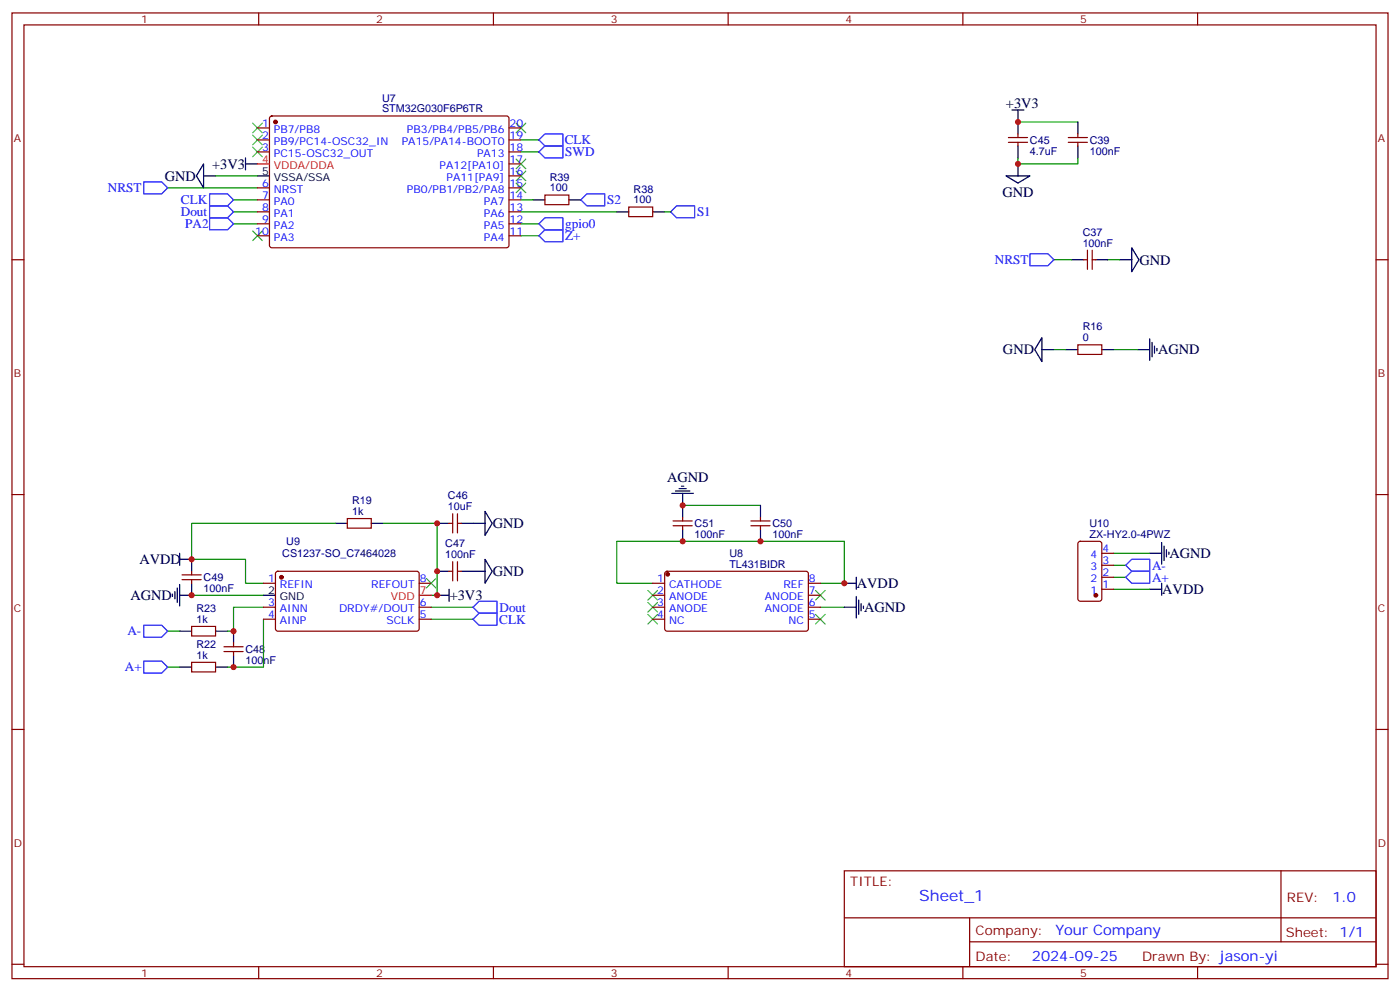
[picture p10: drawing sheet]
<svg xmlns="http://www.w3.org/2000/svg" width="412mm" height="292mm" viewBox="0 0 412 292" stroke-linecap="round" stroke-linejoin="round" font-family="sans-serif">
<g fill="none" stroke="#870000" stroke-width=".35">
<path d="M3.5 3.8h405.4v284.3h-405.4zM7.1 7.3h398.2v277.3h-398.2zM76.2 3.8v3.5M145.3 3.8v3.5M214.5 3.8v3.5M283.6 3.8v3.5M352.8 3.8v3.5M75.8 37.7h3.6M79.6 34.4l.5-.3 69.4 .1 .4 .7v37.6l-.7 .5-69.4-.1-.4-.7v-37.3zM149.9 37.7h3.6M299.9 39.4v1.1M317.5 39.4v1.1"/>
<path d="M75.8 41.2h3.6M75.8 44.7h3.6M75.8 55.3h3.6M75.8 58.8h3.6M149.9 41.2h3.6M149.9 44.7h3.6M149.9 55.3h3.6M149.9 58.8h3.6M149.9 51.8h3.6M149.9 48.3h3.6M160.5 57.4h7.1v2.9h-7.1zM297 40.5h5.7"/>
<path d="M297 41.9h5.7M299.9 41.9v1.1M314.7 40.5h5.6M314.7 41.9h5.6M317.5 41.9v1.1M3.5 76.5h3.6M75.8 62.4h3.6M75.8 65.9h3.6M75.8 69.4h3.6M149.9 62.4h3.6M149.9 65.9h3.6M149.9 69.4h3.6"/>
<path d="M185.2 61h7.1v2.8h-7.1zM319.3 76.5h1M320.3 73.7v5.6M321.7 76.5h1.1M321.7 73.7v5.6M405.3 76.5h3.6M317.5 101.5h7.1v2.9h-7.1zM3.5 145.6h3.6M102.3 152.7h7.1v2.8h-7.1zM132.3 154.1h1M133.3 151.3v5.6M134.8 151.3v5.6"/>
<path d="M134.8 154.1h1M198.3 154.8h5.6M198.3 153.4h5.6M201.1 152.3v1.1M201.1 154.8v1.1M221.2 154.8h5.6M221.2 153.4h5.6M224 152.3v1.1M224 154.8v1.1M317.7 159.6l.5-.2h5.6l.7 .4 .1 16.5-.5 .7h-5.9l-.6-.4-.1-16.5zM405.3 145.6h3.6M53.6 170.7h5.7"/>
<path d="M53.6 169.3h5.7M56.4 168.2v1.1M56.4 170.7v1M77.6 171.7h3.5M77.6 178.8h3.5M81.4 168.4l.4-.2 41.2 .1 .5 .6-.1 16.5-.6 .4h-41.2l-.5-.7v-16.2zM123.5 171.7h3.5M123.5 178.8h3.5M132.3 168.2h1M133.3 165.4v5.6M134.8 165.4v5.6M134.8 168.2h1"/>
<path d="M192.3 171.7h3.5M192.3 175.3h3.5M192.3 178.8h3.5M196 168.4l.5-.2 41.2 .1 .4 .6v16.5l-.7 .4h-41.2l-.4-.7v-16.2zM238.1 171.7h3.6M238.1 175.3h3.6M238.1 178.8h3.6M324.6 173.5h3.5M324.6 170h3.5M324.6 166.4h3.5M324.6 162.9h3.5M56.4 195h7.1v2.8h-7.1z"/>
<path d="M56.4 184.4h7.1v2.9h-7.1zM66 191.8h5.6M66 190.4h5.6M68.8 189.4v1M68.8 191.8v1.1M77.6 182.3h3.5M123.5 182.3h3.5M192.3 182.3h3.5M238.1 182.3h3.6M3.5 214.8h3.6M405.3 214.8h3.6M248.7 256.4h156.6v28.2h-156.6z"/>
<path d="M377.3 256.4v20.9M248.7 270.2h156.5M285.6 277.3h119.6M285.6 270.2v14.2M3.5 283.9h3.6M76.2 284.6v3.5M145.3 284.6v3.5M214.5 284.6v3.5M283.6 284.6v3.5M352.8 284.6v3.5M405.3 283.9h3.6"/>
</g>
<g fill="none" stroke="#3c3" stroke-width=".35">
<path d="M74.4 39.8l2.9 2.8M74.4 36.3l2.9 2.8M77.3 39.8l-2.9 2.8M77.3 36.3l-2.9 2.8M152 36.3l2.9 2.8M154.9 36.3l-2.9 2.8M74.4 43.3l2.9 2.8M77.3 43.3l-2.9 2.8M152 53.9l2.9 2.8M152 50.4l2.9 2.8M152 46.8l2.9 2.9M154.9 53.9l-2.9 2.8"/>
<path d="M154.9 50.4l-2.9 2.8M154.9 46.8l-2.9 2.9M74.4 68l2.9 2.8M77.3 68l-2.9 2.8M125.6 170.3l2.8 2.8M128.4 170.3l-2.8 2.8M190.9 177.4l2.8 2.8M190.9 173.8l2.8 2.9M193.7 177.4l-2.8 2.8M193.7 173.8l-2.8 2.9M240.2 173.8l2.9 2.9M243.1 173.8l-2.9 2.9"/>
<path d="M190.9 180.9l2.8 2.8M193.7 180.9l-2.8 2.8M240.2 180.9l2.9 2.8M243.1 180.9l-2.9 2.8"/>
</g>
<g fill="none" stroke="#008700" stroke-width=".35">
<path d="M299.9 35.9h17.6M49.4 55.3h26.4M63.5 51.8h12.3M68.8 58.8h7M153.5 58.8h3.5M153.5 41.2h5.2M153.5 44.7h5.2M299.9 46.5v1.8h17.6v-1.8M68.8 65.9h7M68.8 62.4h7M153.5 69.4h5.2M153.5 65.9h5.2"/>
<path d="M153.5 62.4h28.2M195.8 62.4h1.8M310.4 76.5h5.3M326.3 76.5h3.5M310.4 102.9h3.6M328.1 102.9h7M98.8 154.1h-42.4v10.6h15.9v7h5.3M112.9 154.1h15.9v21.2h-1.8M201.1 148.8h22.9M56.4 175.3h21.2M77.6 178.8h-8.8v7h-1.8M127 178.8h12.3"/>
<path d="M192.3 171.7h-10.6v-12.3h67v12.3h-7M241.7 178.8h7M328.1 166.4h3.5M328.1 170h3.5M328.1 162.9h10.6M328.1 173.5h10.6M49.4 196.4h3.5M49.4 185.8h3.5M77.6 182.3v14.1h-10.6M127 182.3h12.3"/>
</g>
<g fill="none" stroke="#00f" stroke-width=".35">
<path d="M42.3 53.6h5.3l1.8 1.7-1.8 1.8h-5.3zM61.7 57.1h5.3l1.8 1.7-1.8 1.8h-5.3zM158.7 41.2l1.8-1.8h5.3v3.6h-5.3zM158.7 44.7l1.8-1.7h5.3v3.5h-5.3zM172.9 57.1h5.3v3.5h-5.3l-1.8-1.8zM61.7 60.6h5.3l1.8 1.8-1.8 1.7h-5.3zM61.7 64.1h5.3l1.8 1.8-1.8 1.8h-5.3zM158.7 65.9l1.8-1.8h5.3v3.6h-5.3zM158.7 69.4l1.8-1.7h5.3v3.5h-5.3zM197.6 62.4l1.7-1.8h5.3v3.5h-5.3zM303.4 74.7h5.3l1.7 1.8-1.7 1.7h-5.3zM139.3 178.8l1.8-1.8h5.3v3.6h-5.3z"/>
<path d="M331.6 170l1.8-1.8h5.3v3.5h-5.3zM333.4 164.7h5.3v3.5h-5.3l-1.8-1.8zM42.3 184.1h5.3l1.8 1.7-1.8 1.8h-5.3zM42.3 194.7h5.3l1.8 1.7-1.8 1.8h-5.3zM139.3 182.3l1.8-1.7h5.3v3.5h-5.3z"/>
</g>
<g fill="none" stroke="#000" stroke-width=".35">
<path d="M298.1 32.4h3.5M299.9 32.4v7M317.5 35.9v3.5M60 48.3v7l-2.1-3.5zM60 51.8h3.5M72.3 48.3h3.5M72.3 46.5v3.5M75.8 51.8h3.6M157 58.8h3.5M167.6 58.8h3.5M296.3 51.8h7.1l-3.5 2.1zM299.9 43v3.5"/>
<path d="M299.9 48.3v3.5M317.5 43v3.5M181.7 62.4h3.5M192.3 62.4h3.5M315.7 76.5h3.6M322.8 76.5h3.5M329.8 76.5h3.6M333.4 73l2.1 3.5-2.1 3.5zM306.9 99.4v7.1l-2.1-3.6zM338.7 99.8v6.3M306.9 102.9h3.5M314 102.9h3.5"/>
<path d="M324.6 102.9h3.5M335.1 102.9h3.6M339.4 100.8v4.3M340.1 101.9v2.1M340.8 102.6v.7M98.8 154.1h3.5M109.4 154.1h3.5M128.8 154.1h3.5M135.8 154.1h7.1M142.9 150.6l2.1 3.5-2.1 3.5zM197.9 145.3h6.4M199 144.6h4.2"/>
<path d="M200 143.9h2.1M200.7 143.2h.7M201.1 145.3v7M201.1 155.9v3.5M224 148.8v3.5M224 155.9v3.5M342.2 159.7v6.4M50.8 174.9v.7M51.5 174.2v2.1M52.2 173.1v4.3M52.9 164.7h3.5v3.5M52.9 162.9v3.5"/>
<path d="M52.9 172.1v6.3M56.4 171.7v3.6h-3.5M77.6 175.3h3.5M128.8 168.2h3.5M128.8 175.3h3.5M132.3 173.5v3.5M135.8 168.2h7.1M142.9 164.7l2.1 3.5-2.1 3.5zM248.7 178.8h3.5M248.7 171.7h3.5M252.2 170v3.5M252.2 175.6v6.4"/>
<path d="M252.9 176.7v4.2M253.6 177.7v2.1M254.4 178.4v.7M338.7 162.9h3.5M338.7 173.5h3.5M342.2 171.7v3.6M342.9 160.8v4.2M343.6 161.9v2.1M344.3 162.6v.7M52.9 196.4h3.5M52.9 185.8h3.5M63.5 196.4h3.5"/>
<path d="M63.5 185.8h3.5M68.8 185.8v3.6M68.8 192.9v3.5"/>
</g>
<g fill="#870000" stroke="#870000" stroke-width=".35">
<circle cx="81.1" cy="35.9" r=".53"/>
<circle cx="196.7" cy="169.1" r=".53"/>
<circle cx="82.9" cy="170" r=".53"/>
<circle cx="322.8" cy="175.3" r=".53"/>
</g>
<path d="M75.8 48.3h3.6M123.5 175.3h3.5" fill="none" stroke="#f00" stroke-width=".35"/>
<g fill="#c00">
<circle cx="299.9" cy="48.3" r=".88"/>
<circle cx="299.9" cy="35.9" r=".88"/>
<circle cx="128.8" cy="154.1" r=".88"/>
<circle cx="128.8" cy="168.2" r=".88"/>
<circle cx="128.8" cy="175.3" r=".88"/>
<circle cx="68.8" cy="185.8" r=".88"/>
<circle cx="68.8" cy="196.4" r=".88"/>
<circle cx="56.4" cy="175.3" r=".88"/>
<circle cx="56.4" cy="164.7" r=".88"/>
<circle cx="201.1" cy="148.8" r=".88"/>
<circle cx="224" cy="159.4" r=".88"/>
<circle cx="201.1" cy="159.4" r=".88"/>
<circle cx="248.7" cy="171.7" r=".88"/>
</g>
<text font-size="4.6" fill="#00f" x="270.8" y="265.4">Sheet_1</text>
<g font-size="4.2">
<text x="296.3" y="31.7">+3V3</text>
<text x="48.5" y="53.2">GND</text>
<text x="62.5" y="49.7">+3V3</text>
<text x="295.3" y="57.9">GND</text>
<text x="335.7" y="77.9">GND</text>
<text x="295.5" y="104.4">GND</text>
<text x="341.1" y="104.4">AGND</text>
<text x="196.5" y="142.1">AGND</text>
<text x="145.2" y="155.5">GND</text>
<text x="41.1" y="166.1">AVDD</text>
<text x="344.5" y="164.4">AGND</text>
<text x="145.2" y="169.6">GND</text>
<text x="252.4" y="173.2">AVDD</text>
<text x="38.4" y="176.7">AGND</text>
<text x="132.5" y="176.7">+3V3</text>
<text x="342.4" y="174.9">AVDD</text>
<text x="254.5" y="180.2">AGND</text>
</g>
<g font-size="4.2" fill="#00f">
<text x="392.5" y="265.7">1.0</text>
<text x="310.9" y="275.2">Your Company</text>
<text x="304" y="283">2024-09-25</text>
</g>
<g font-size="3.9" fill="#00f">
<text x="166.3" y="42.5">CLK</text>
<text x="166.5" y="46">SWD</text>
<text x="31.8" y="56.6">NRST</text>
<text x="53.3" y="63.6">Dout</text>
<text x="53.3" y="60.1">CLK</text>
<text x="178.9" y="60.2">S2</text>
<text x="205.3" y="63.7">S1</text>
<text x="54.6" y="67.1">PA2</text>
<text x="166.5" y="67.2">gpio0</text>
<text x="166.5" y="70.7">Z+</text>
<text x="293.1" y="77.7">NRST</text>
<text x="339.4" y="167.7">A-</text>
<text x="339.4" y="171.3">A+</text>
<text x="147.1" y="183.6">CLK</text>
<text x="147.1" y="180.1">Dout</text>
<text x="37.6" y="187.1">A-</text>
<text x="36.8" y="197.7">A+</text>
</g>
<g font-size="3.9" fill="#800">
<text x="250.5" y="261">TITLE:</text>
<text x="379.1" y="265.7">REV:</text>
<text x="287.4" y="275.2">Company:</text>
<text x="378.7" y="275.8">Sheet: 1/1</text>
<text x="287.4" y="282.9">Date:</text>
<text x="336.4" y="282.9">Drawn By: jason-yi</text>
</g>
<g font-size="3.2" fill="#800">
<text x="41.6" y="6.8">1</text>
<text x="110.8" y="6.8">2</text>
<text x="179.9" y="6.8">3</text>
<text x="249.1" y="6.8">4</text>
<text x="318.2" y="6.8">5</text>
<text x="4.1" y="41.9">A</text>
<text x="405.9" y="41.9">A</text>
<text x="4.1" y="111.1">B</text>
<text x="405.9" y="111.1">B</text>
<text x="4.1" y="180.2">C</text>
<text x="405.9" y="180.2">C</text>
<text x="4.1" y="249.3">D</text>
<text x="405.9" y="249.3">D</text>
<text x="41.6" y="287.6">1</text>
<text x="110.8" y="287.6">2</text>
<text x="179.9" y="287.6">3</text>
<text x="249.1" y="287.6">4</text>
<text x="318.2" y="287.6">5</text>
</g>
<g font-size="3.2" fill="#000080">
<text x="112.6" y="29.9">U7</text>
<text x="112.6" y="33.1">STM32G030F6P6TR</text>
<text x="303.4" y="45.5">4.7uF</text>
<text x="303.4" y="42.4">C45</text>
<text x="321" y="45.5">100nF</text>
<text x="321" y="42.4">C39</text>
<text x="161.9" y="53.3">R39</text>
<text x="161.9" y="56.4">100</text>
<text x="186.6" y="59.9">100</text>
<text x="186.6" y="56.8">R38</text>
<text x="318.9" y="69.4">C37</text>
<text x="318.9" y="72.6">100nF</text>
<text x="318.9" y="100.5">0</text>
<text x="318.9" y="97.3">R16</text>
<text x="103.7" y="148.4">R19</text>
<text x="132" y="147">C46</text>
<text x="103.7" y="151.6">1k</text>
<text x="132" y="150.2">10uF</text>
<text x="204.6" y="155.3">C51</text>
<text x="227.5" y="155.3">C50</text>
<text x="320.9" y="155.2">U10</text>
<text x="84.3" y="160.5">U9</text>
<text x="131.2" y="161.1">C47</text>
<text x="204.6" y="158.4">100nF</text>
<text x="227.5" y="158.4">100nF</text>
<text x="320.9" y="158.3">ZX-HY2.0-4PWZ</text>
<text x="83.2" y="164.1">CS1237-SO_C7464028</text>
<text x="131.2" y="164.3">100nF</text>
<text x="214.9" y="167.1">TL431BIDR</text>
<text x="214.9" y="164">U8</text>
<text x="60" y="171.1">C49</text>
<text x="60" y="174.3">100nF</text>
<text x="57.9" y="183.4">1k</text>
<text x="57.9" y="180.2">R23</text>
<text x="57.9" y="190.7">R22</text>
<text x="57.9" y="194">1k</text>
<text x="72.3" y="195.4">100nF</text>
<text x="72.3" y="192.3">C48</text>
</g>
<g font-size="3.2" fill="#00f">
<text x="77.2" y="37.3">1</text>
<text x="77.2" y="40.9">2</text>
<text x="80.7" y="39.1">PB7/PB8</text>
<text x="119.9" y="39.1">PB3/PB4/PB5/PB6</text>
<text x="150.1" y="40.9">19</text>
<text x="150.1" y="37.3">20</text>
<text x="77.2" y="44.4">3</text>
<text x="80.7" y="42.6">PB9/PC14-OSC32_IN</text>
<text x="80.7" y="46.1">PC15-OSC32_OUT</text>
<text x="118.4" y="42.6">PA15/PA14-BOOT0</text>
<text x="140.5" y="46.1">PA13</text>
<text x="150.1" y="47.9">17</text>
<text x="150.1" y="44.4">18</text>
<text x="129.5" y="49.7">PA12[PA10]</text>
<text x="131.5" y="53.2">PA11[PA9]</text>
<text x="150.1" y="51.4">16</text>
<text x="77.2" y="55">6</text>
<text x="77.2" y="58.5">7</text>
<text x="80.7" y="56.7">NRST</text>
<text x="119.9" y="56.7">PB0/PB1/PB2/PA8</text>
<text x="150.1" y="58.5">14</text>
<text x="150.1" y="55">15</text>
<text x="77.2" y="62">8</text>
<text x="77.2" y="65.5">9</text>
<text x="80.7" y="60.3">PA0</text>
<text x="80.7" y="63.8">PA1</text>
<text x="142.5" y="63.8">PA6</text>
<text x="142.5" y="60.3">PA7</text>
<text x="150.1" y="65.5">12</text>
<text x="150.1" y="62">13</text>
<text x="75.2" y="69.1">10</text>
<text x="80.7" y="67.3">PA2</text>
<text x="80.7" y="70.8">PA3</text>
<text x="142.5" y="70.8">PA4</text>
<text x="142.5" y="67.3">PA5</text>
<text x="150.1" y="69.1">11</text>
<text x="321.2" y="167.9">3</text>
<text x="321.2" y="164.3">4</text>
<text x="324.7" y="166.1">3</text>
<text x="324.7" y="162.6">4</text>
<text x="78.9" y="171.4">1</text>
<text x="82.4" y="173.1">REFIN</text>
<text x="109.4" y="173.1">REFOUT</text>
<text x="123.6" y="171.4">8</text>
<text x="193.6" y="171.4">1</text>
<text x="197.1" y="173.1">CATHODE</text>
<text x="230.8" y="173.1">REF</text>
<text x="238.3" y="171.4">8</text>
<text x="321.2" y="171.4">2</text>
<text x="324.7" y="173.1">1</text>
<text x="324.7" y="169.6">2</text>
<text x="78.9" y="178.4">3</text>
<text x="123.6" y="178.4">6</text>
<text x="193.6" y="174.9">2</text>
<text x="193.6" y="178.4">3</text>
<text x="197.1" y="176.7">ANODE</text>
<text x="225.3" y="176.7">ANODE</text>
<text x="238.3" y="178.4">6</text>
<text x="238.3" y="174.9">7</text>
<text x="321.2" y="174.9">1</text>
<text x="78.9" y="182">4</text>
<text x="82.4" y="180.2">AINN</text>
<text x="82.4" y="183.7">AINP</text>
<text x="99.9" y="180.2">DRDY#/DOUT</text>
<text x="113.8" y="183.7">SCLK</text>
<text x="123.6" y="182">5</text>
<text x="193.6" y="182">4</text>
<text x="197.1" y="180.2">ANODE</text>
<text x="197.1" y="183.7">NC</text>
<text x="225.3" y="180.2">ANODE</text>
<text x="232.2" y="183.7">NC</text>
<text x="238.3" y="182">5</text>
</g>
<g font-size="3.2" fill="#f00">
<text x="77.2" y="47.9">4</text>
<text x="80.7" y="49.7">VDDA/DDA</text>
<text x="115.1" y="176.7">VDD</text>
<text x="123.6" y="174.9">7</text>
</g>
<g font-size="3.2">
<text x="77.2" y="51.4">5</text>
<text x="80.7" y="53.2">VSSA/SSA</text>
<text x="78.9" y="174.9">2</text>
<text x="82.4" y="176.7">GND</text>
</g>
</svg>
